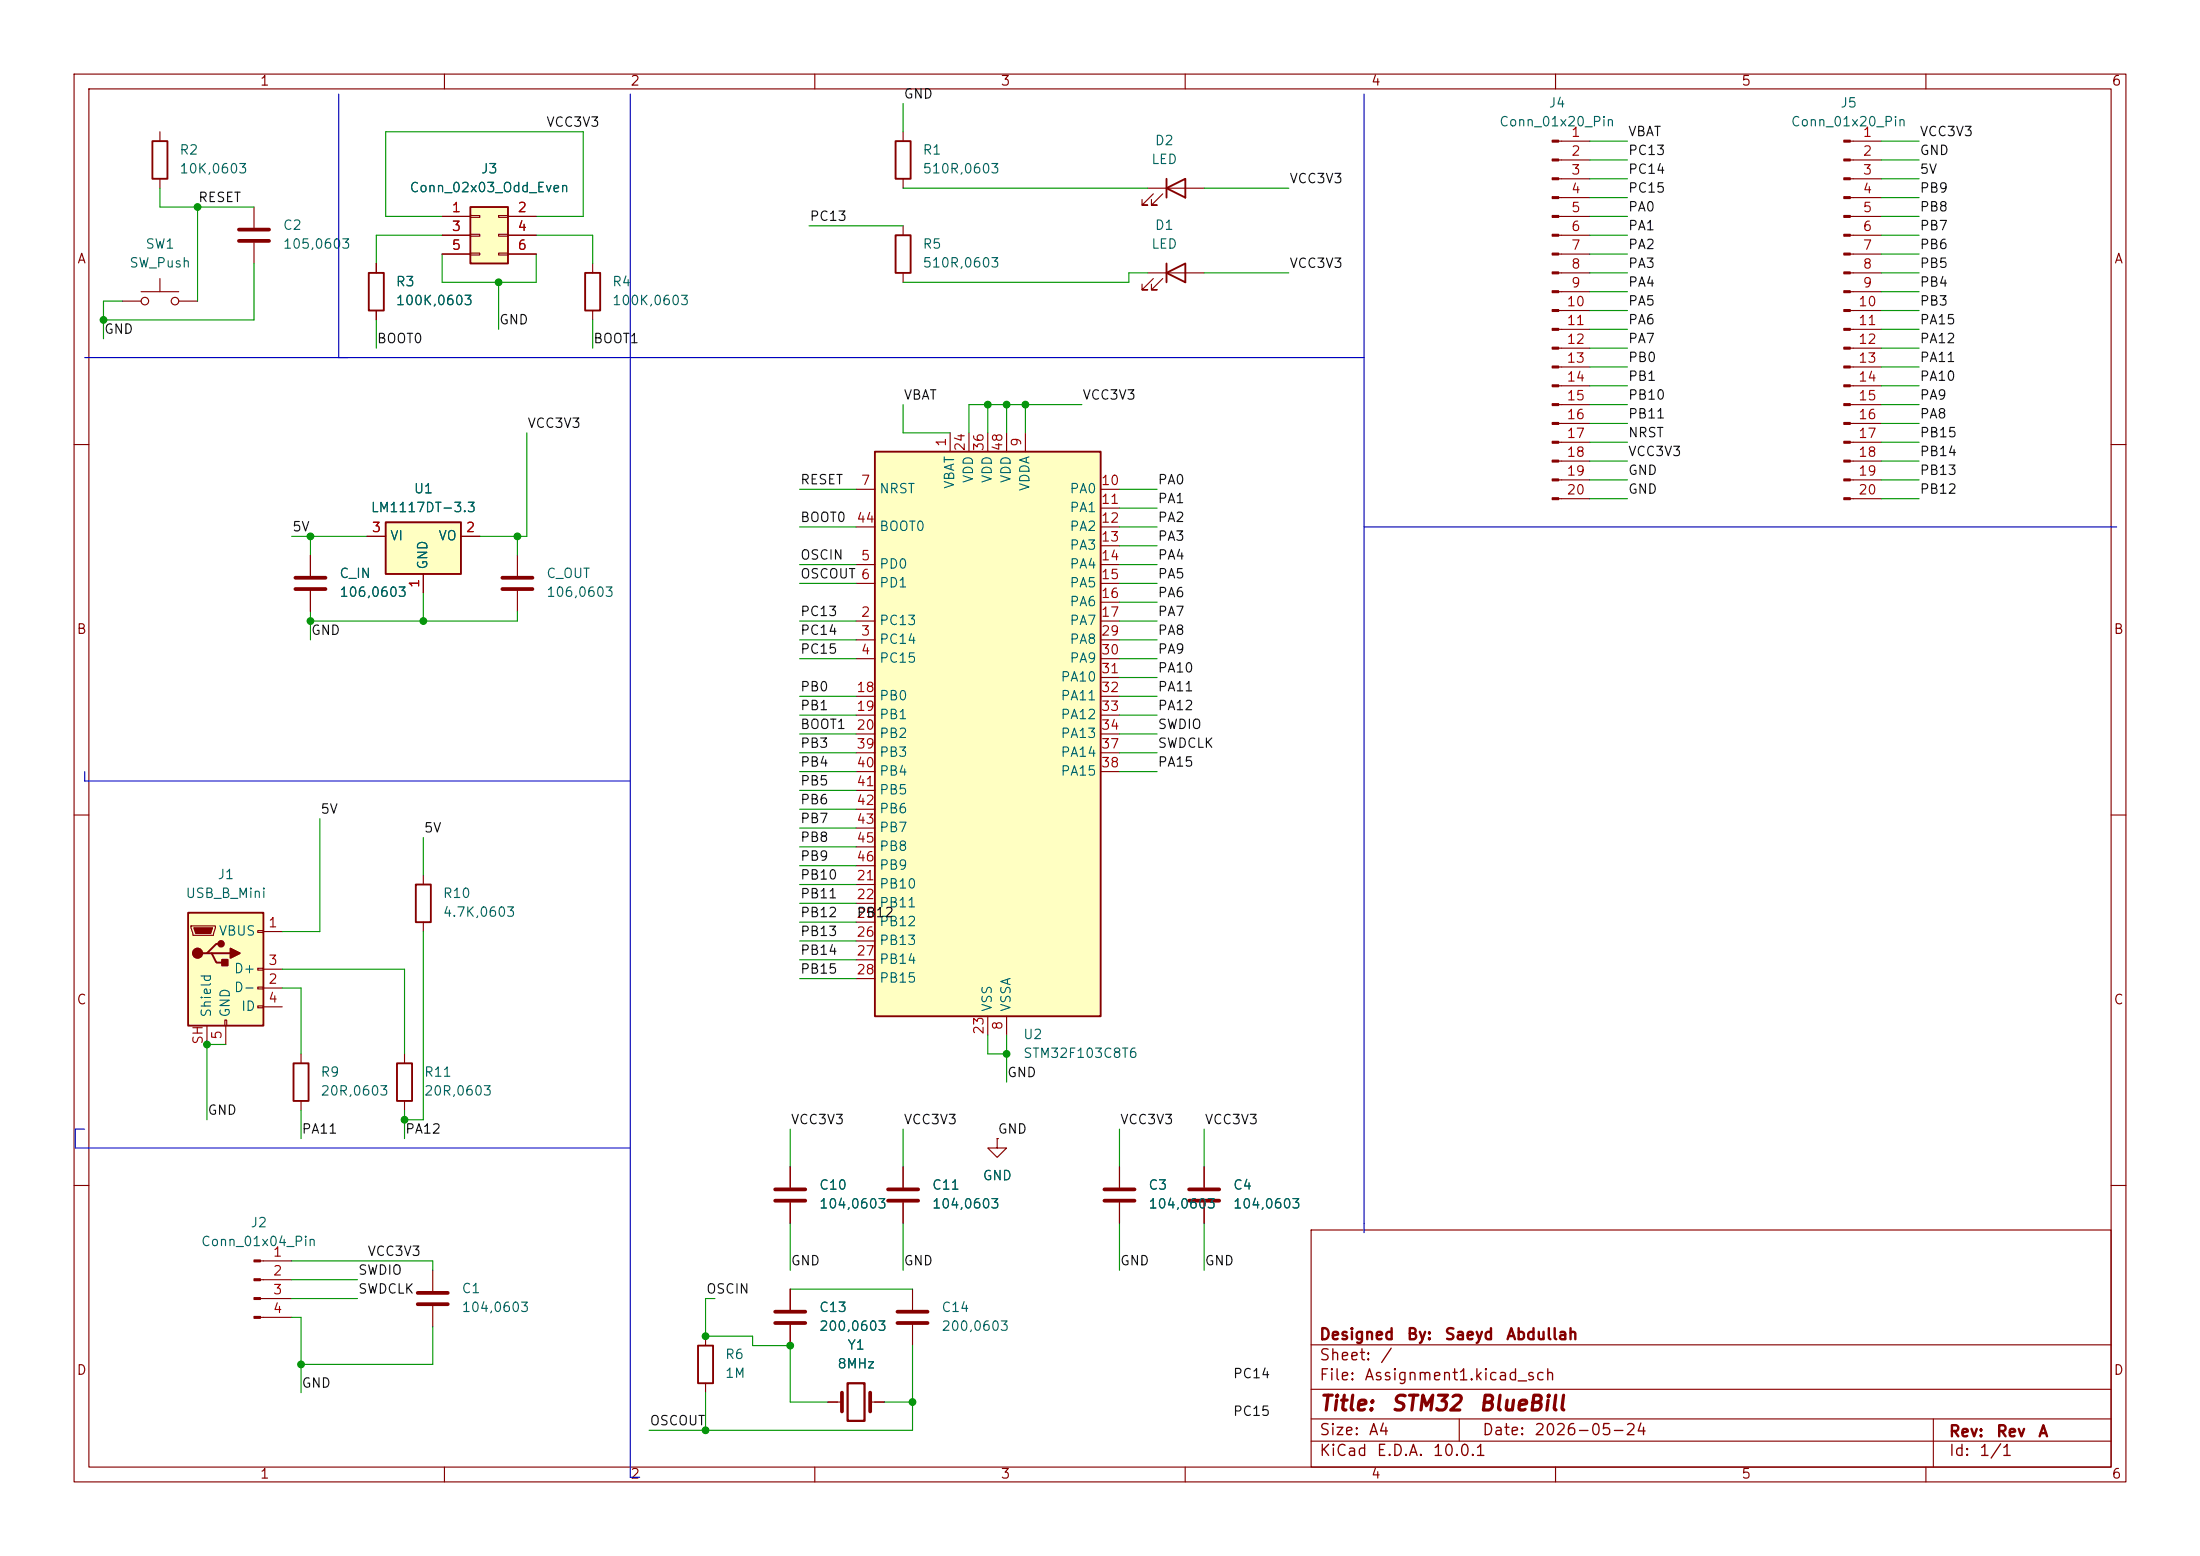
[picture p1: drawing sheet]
<svg xmlns="http://www.w3.org/2000/svg" width="297mm" height="210mm" viewBox="0 0 297 210" stroke-linecap="round" stroke-linejoin="round" font-family="sans-serif">
<g fill="none" stroke="#840000" stroke-width=".15">
<path d="M10 10h277v190h-277zM12 12h273v186h-273zM60 10v2M110 10v2M160 10v2M210 10v2M260 10v2M10 60h2M285 60h2M10 110h2M285 110h2M10 160h2"/>
<path d="M177 166h108v32h-108zM285 160h2M60 198v2M110 198v2M160 198v2M177 194.5h108M177 191.5h108M177 187.5h108M177 181.5h108M197 191.5v3M210 198v2M260 198v2"/>
<path d="M261 191.5v6.5"/>
</g>
<path d="M63.5 27.9h5.1v7.7h-5.1z" fill="#ffffc2"/>
<path d="M20.6 19.1h2v5h-2zM120.9 19.1h2v5h-2zM63.5 27.9h5.1v7.7h-5.1zM120.9 31.8h2v5h-2z" fill="none" stroke="#840000" stroke-width=".25"/>
<g fill="none" stroke="#840000" stroke-width=".15">
<path d="M21.6 17.8v1.3M121.9 17.8v1.3M21.6 24.1v1.3M34.3 27.9v2.8M34.3 32.8v2.8M59.7 29.2h3.8M59.7 31.8h3.8M59.7 34.3h3.8M63.5 29.1h1.3v.2h-1.3zM63.5 31.6h1.3v.3h-1.3zM63.5 34.2h1.3v.2h-1.3zM67.3 29.1h1.3v.2h-1.3z"/>
<path d="M67.3 31.6h1.3v.3h-1.3zM67.3 34.2h1.3v.2h-1.3zM68.6 29.2h3.8M68.6 31.8h3.8M68.6 34.3h3.8M121.9 24.1v1.3M121.9 30.5v1.3M121.9 36.8v1.3"/>
</g>
<path d="M32.3 31h4M32.3 32.5h4" fill="none" stroke="#840000" stroke-width=".51"/>
<path d="M52.1 70.5h10.1v7h-10.1z" fill="#ffffc2"/>
<path d="M49.8 36.8h2v5.1h-2zM79 36.8h2v5.1h-2zM157.5 25.4l2.5-1.3v2.6zM157.5 24.1v2.6M52.1 70.5h10.1v7h-10.1zM56.1 119.4h2.1v5.1h-2.1zM94.2 181.6h2.1v5.1h-2.1z" fill="none" stroke="#840000" stroke-width=".25"/>
<g fill="none" stroke="#840000" stroke-width=".15">
<path d="M210.4 19.1h4.2M249.8 19.1h4.2M50.8 35.6v1.2M80 35.6v1.2M154.9 25.4h7.7M155.7 26.2l-1.5 1.5h.7h-.7v-.8M157 26.2l-1.6 1.5h.8h-.8v-.8M210.4 21.6h4.2M210.4 24.1h4.2M210.4 26.7h4.2M210.4 29.2h4.2M210.4 31.8h4.2"/>
<path d="M210.4 34.3h4.2M210.4 36.8h4.2M210.4 39.4h4.2M249.8 21.6h4.2M249.8 24.1h4.2M249.8 26.7h4.2M249.8 29.2h4.2M249.8 31.8h4.2M249.8 34.3h4.2M249.8 36.8h4.2M249.8 39.4h4.2M50.8 41.9v1.3"/>
<path d="M80 41.9v1.3M210.4 41.9h4.2M210.4 44.5h4.2M210.4 47h4.2M210.4 49.5h4.2M210.4 52.1h4.2M210.4 54.6h4.2M210.4 57.2h4.2M210.4 59.7h4.2M249.8 41.9h4.2M249.8 44.5h4.2M249.8 47h4.2"/>
<path d="M249.8 49.5h4.2M249.8 52.1h4.2M249.8 54.6h4.2M249.8 57.2h4.2M249.8 59.7h4.2M41.9 74.9v2.8M41.9 79.8v2.8M49.5 72.4h2.6M57.1 77.5v2.5M62.2 72.4h2.6M69.8 74.9v2.8M69.8 79.8v2.8"/>
<path d="M210.4 62.2h4.2M210.4 64.8h4.2M210.4 67.3h4.2M249.8 62.2h4.2M249.8 64.8h4.2M249.8 67.3h4.2M57.1 118.1v1.3M57.1 124.5v1.2M106.7 157.5v2.8M121.9 157.5v2.8M134.6 153.7v1.2h1.3l-1.3 1.3-1.3-1.3h1.3M134.6 153.7h.1"/>
<path d="M35.2 170.2h4.2M35.2 172.7h4.2M35.2 175.3h4.2M35.2 177.8h4.2M106.7 162.3v2.8M106.7 174v2.8M106.7 178.8v2.8M121.9 162.3v2.8M123.2 174v2.8M123.2 178.8v2.8M95.2 180.3v1.3M95.2 186.7v1.3"/>
<path d="M111.8 189.2h1.9M117.5 189.2h1.9"/>
</g>
<g fill="none" stroke="#840000" stroke-width=".51">
<path d="M39.9 78h4M39.9 79.5h4M67.8 78h4.1M67.8 79.5h4.1M104.6 160.5h4.1M104.6 162.1h4.1M104.6 177h4.1M104.6 178.6h4.1M119.9 160.5h4.1M119.9 162.1h4.1M121.2 177h4M121.2 178.6h4"/>
<path d="M113.7 188v2.5M117.5 188v2.5"/>
</g>
<path d="M114.4 186.7h2.3v5.1h-2.3z" fill="none" stroke="#840000" stroke-width=".3"/>
<g fill="#840000" stroke="#840000" stroke-width=".15">
<path d="M34.3 170.1h.9v.2h-.9z"/>
<path d="M34.3 172.6h.9v.2h-.9z"/>
<path d="M34.3 175.1h.9v.3h-.9z"/>
<path d="M34.3 177.7h.9v.2h-.9z"/>
<path d="M248.9 18.9h.9v.3h-.9z"/>
<path d="M248.9 21.5h.9v.2h-.9z"/>
<path d="M248.9 24h.9v.3h-.9z"/>
<path d="M248.9 26.5h.9v.3h-.9z"/>
<path d="M248.9 29.1h.9v.2h-.9z"/>
<path d="M248.9 31.6h.9v.3h-.9z"/>
<path d="M248.9 34.2h.9v.2h-.9z"/>
<path d="M248.9 36.7h.9v.3h-.9z"/>
<path d="M248.9 39.2h.9v.3h-.9z"/>
<path d="M248.9 41.8h.9v.2h-.9z"/>
<path d="M248.9 44.3h.9v.3h-.9z"/>
<path d="M248.9 46.9h.9v.2h-.9z"/>
<path d="M248.9 49.4h.9v.3h-.9z"/>
<path d="M248.9 51.9h.9v.3h-.9z"/>
<path d="M248.9 54.5h.9v.2h-.9z"/>
<path d="M248.9 57h.9v.3h-.9z"/>
<path d="M248.9 59.6h.9v.2h-.9z"/>
<path d="M248.9 62.1h.9v.3h-.9z"/>
<path d="M248.9 64.6h.9v.3h-.9z"/>
<path d="M248.9 67.2h.9v.2h-.9z"/>
<path d="M209.5 18.9h.9v.3h-.9z"/>
<path d="M209.5 21.5h.9v.2h-.9z"/>
<path d="M209.5 24h.9v.3h-.9z"/>
<path d="M209.5 26.5h.9v.3h-.9z"/>
<path d="M209.5 29.1h.9v.2h-.9z"/>
<path d="M209.5 31.6h.9v.3h-.9z"/>
<path d="M209.5 34.2h.9v.2h-.9z"/>
<path d="M209.5 36.7h.9v.3h-.9z"/>
<path d="M209.5 39.2h.9v.3h-.9z"/>
<path d="M209.5 41.8h.9v.2h-.9z"/>
<path d="M209.5 44.3h.9v.3h-.9z"/>
<path d="M209.5 46.9h.9v.2h-.9z"/>
<path d="M209.5 49.4h.9v.3h-.9z"/>
<path d="M209.5 51.9h.9v.3h-.9z"/>
<path d="M209.5 54.5h.9v.2h-.9z"/>
<path d="M209.5 57h.9v.3h-.9z"/>
<path d="M209.5 59.6h.9v.2h-.9z"/>
<path d="M209.5 62.1h.9v.3h-.9z"/>
<path d="M209.5 64.6h.9v.3h-.9z"/>
<path d="M209.5 67.2h.9v.2h-.9z"/>
</g>
<path d="M25.4 123.2h10.2v15.2h-10.2z" fill="#ffffc2"/>
<path d="M157.5 36.8l2.5-1.2v2.5zM157.5 35.6v2.5M25.4 123.2h10.2v15.2h-10.2zM27.9 128.7h.7l.6 1.2h1.3M28.6 128.7h2.5M29.8 127.4h-.6l-1.3 1.3h-.6M39.6 143.5h2.1v5.1h-2.1zM53.6 143.5h2v5.1h-2z" fill="none" stroke="#840000" stroke-width=".25"/>
<g fill="none" stroke="#840000" stroke-width=".15">
<path d="M154.9 36.8h7.7M155.7 37.6l-1.5 1.5h.7h-.7v-.7M157 37.6l-1.6 1.5h.8h-.8v-.7M25.8 125h3.3v.2l-.3 1h-2.8zM27.9 138.4v2.6M30.4 137.7h.2v.7h-.2zM30.5 138.4v2.6M34.8 125.6h.8v.3h-.8zM34.8 130.7h.8v.2h-.8zM34.8 133.2h.8v.3h-.8zM34.8 135.8h.8v.2h-.8zM35.6 125.7h2.5"/>
<path d="M35.6 133.4h2.5M35.6 130.8h2.5M35.6 135.9h2.5M40.6 142.2v1.3M40.6 148.6v1.3M54.6 142.2v1.3M54.6 148.6v1.3M151.1 157.5v2.8M162.6 157.5v2.8M58.4 171.5v2.7M58.4 176.3v2.8M151.1 162.3v2.8"/>
<path d="M162.6 162.3v2.8"/>
</g>
<path d="M26.2 125.2h2.5l-.3 .8h-2z" fill="#840000" stroke="#840000" stroke-width=".15"/>
<g fill="#840000" stroke="#840000" stroke-width=".25">
<path d="M30 129.5h.7v.8h-.7z"/>
<path d="M31.1 128l1.3 .7-1.3 .6z"/>
<circle cx="26.7" cy="128.7" r=".63"/>
<circle cx="29.8" cy="127.4" r=".38"/>
</g>
<path d="M56.4 174.5h4.1M56.4 176h4.1M149.1 160.5h4.1M149.1 162.1h4.1M160.5 160.5h4.1M160.5 162.1h4.1" fill="none" stroke="#840000" stroke-width=".51"/>
<path d="M118.1 61h30.5v76.2h-30.5z" fill="#ffffc2"/>
<path d="M118.1 61h30.5v76.2h-30.5z" fill="none" stroke="#840000" stroke-width=".25"/>
<g fill="none" stroke="#840000" stroke-width=".15">
<path d="M19 39.4h5.1M21.6 37.6v1.8M50.8 35.6v1.2M59.7 29.2h3.8M59.7 31.8h3.8M59.7 34.3h3.8M68.6 29.2h3.8M68.6 31.8h3.8M68.6 34.3h3.8M16.5 40.6h2.5M24.1 40.6h2.6M50.8 41.9v1.3"/>
<path d="M128.3 58.4v2.6M130.8 58.4v2.6M133.3 58.4v2.6M135.9 58.4v2.6M138.4 58.4v2.6M41.9 74.9v2.8M41.9 79.8v2.8M49.5 72.4h2.6M57.1 77.5v2.5M62.2 72.4h2.6M115.6 76.2h2.5M115.6 78.7h2.5"/>
<path d="M115.6 66h2.5M115.6 71.1h2.5M148.6 76.2h2.5M148.6 78.7h2.5M148.6 66h2.5M148.6 68.6h2.5M148.6 71.1h2.5M148.6 73.7h2.5M115.6 83.8h2.5M115.6 86.4h2.5M115.6 88.9h2.5M115.6 94h2.5"/>
<path d="M115.6 96.5h2.5M115.6 99.1h2.5M148.6 83.8h2.5M148.6 86.4h2.5M148.6 88.9h2.5M148.6 81.3h2.5M148.6 94h2.5M148.6 96.5h2.5M148.6 99.1h2.5M148.6 91.4h2.5M115.6 119.4h2.5M115.6 101.6h2.5"/>
<path d="M115.6 104.1h2.5M115.6 106.7h2.5M115.6 109.2h2.5M115.6 111.8h2.5M115.6 114.3h2.5M115.6 116.8h2.5M148.6 101.6h2.5M148.6 104.1h2.5M115.6 121.9h2.5M115.6 124.5h2.5M115.6 127h2.5M115.6 129.5h2.5"/>
<path d="M115.6 132.1h2.5M133.3 137.2v2.5M135.9 137.2v2.5M106.7 157.5v2.8M121.9 157.5v2.8M134.6 153.7h.1M151.1 157.5v2.8M162.6 157.5v2.8M106.7 162.3v2.8M106.7 174v2.8M106.7 178.8v2.8M121.9 162.3v2.8"/>
<path d="M151.1 162.3v2.8M162.6 162.3v2.8M111.8 189.2h1.2M118.1 189.2h1.3"/>
<circle cx="19.6" cy="40.6" r=".51"/>
<circle cx="23.6" cy="40.6" r=".51"/>
</g>
<path d="M45.7 12.7v35.6M85.1 12.7v186.7h1.3M184.1 12.7v153.7M11.4 48.3h172.7M184.1 71.1h101.6M11.4 104.1v1.3h73.7M11.4 152.4h-1.2v2.5h74.9" fill="none" stroke="#0000c2" stroke-width=".15"/>
<g fill="none" stroke="#009600" stroke-width=".15">
<path d="M121.9 14v3.8M214.6 19.1h5.1M254 19.1h5.1M21.6 25.4v2.5h12.7M26.7 27.9v12.7M34.3 35.6v7.6h-20.3M59.7 31.8h-8.9v3.8M59.7 34.3v3.8h12.7v-3.8M59.7 29.2h-7.6v-11.4h26.6v11.4h-6.3M67.3 38.1v6.4M72.4 31.8h7.6v3.8M109.2 30.5h12.7"/>
<path d="M121.9 25.4h33M154.9 36.8h-2.5v1.3h-30.5M162.6 25.4h11.4M162.6 36.8h11.4M214.6 31.8h5.1M214.6 29.2h5.1M214.6 39.4h5.1M214.6 21.6h5.1M214.6 24.1h5.1M214.6 26.7h5.1M214.6 34.3h5.1M214.6 36.8h5.1"/>
<path d="M254 31.8h5.1M254 29.2h5.1M254 39.4h5.1M254 21.6h5.1M254 24.1h5.1M254 26.7h5.1M254 34.3h5.1M254 36.8h5.1M16.5 40.6h-2.5v5.1M50.8 43.2v3.8M71.1 58.4v14h-6.3M80 43.2v3.8"/>
<path d="M121.9 54.6v3.8h6.4M133.3 54.6v3.8M135.9 54.6v3.8M138.4 54.6v3.8M146 54.6h-15.2v3.8M214.6 59.7h5.1M214.6 41.9h5.1M214.6 44.5h5.1M214.6 47h5.1M214.6 49.5h5.1M214.6 52.1h5.1M214.6 54.6h5.1"/>
<path d="M214.6 57.2h5.1M254 59.7h5.1M254 41.9h5.1M254 44.5h5.1M254 47h5.1M254 49.5h5.1M254 52.1h5.1M254 54.6h5.1M254 57.2h5.1M39.4 72.4h10.1M41.9 72.4v2.5M69.8 72.4v2.5"/>
<path d="M107.9 66h7.7M107.9 71.1h7.7M107.9 76.2h7.7M107.9 78.7h7.7M151.1 66h5.1M151.1 71.1h5.1M151.1 76.2h5.1M151.1 78.7h5.1M151.1 68.6h5.1M151.1 73.7h5.1M214.6 67.3h5.1M214.6 62.2h5.1"/>
<path d="M214.6 64.8h5.1M254 67.3h5.1M254 62.2h5.1M254 64.8h5.1M41.9 82.6v3.8M57.1 80v3.8M69.8 82.6v1.2h-27.9M107.9 83.8h7.7M107.9 86.4h7.7M107.9 88.9h7.7M107.9 94h7.7M107.9 99.1h7.7"/>
<path d="M107.9 96.5h7.7M151.1 83.8h5.1M151.1 86.4h5.1M151.1 88.9h5.1M151.1 94h5.1M151.1 81.3h5.1M151.1 99.1h5.1M151.1 96.5h5.1M151.1 91.4h5.1M43.2 110.5v15.2h-5.1M57.1 113v5.1M107.9 119.4h7.7"/>
<path d="M107.9 114.3h7.7M107.9 116.8h7.7M107.9 101.6h7.7M107.9 104.1h7.7M107.9 106.7h7.7M107.9 109.2h7.7M107.9 111.8h7.7M151.1 101.6h5.1M151.1 104.1h5.1M38.1 130.8h16.5v11.4M38.1 133.4h2.5v8.8M57.1 125.7v25.4h-2.5"/>
<path d="M107.9 127h7.7M107.9 129.5h7.7M107.9 132.1h7.7M107.9 121.9h7.7M107.9 124.5h7.7M133.3 139.7v2.5h2.6M135.9 139.7v6.4M30.5 141h-2.6v10.1M40.6 149.9v3.8M54.6 149.9v3.8M106.7 152.4v5.1M121.9 152.4v5.1"/>
<path d="M151.1 152.4v5.1M162.6 152.4v5.1M39.4 177.8h1.2v10.2M39.4 170.2h19v1.3M39.4 172.7h8.9M39.4 175.3h8.9M58.4 179.1v5.1h-17.8M96.5 175.3h-1.3v5h6.4v1.3h5.1v7.6h5.1M106.7 174h16.5M106.7 165.1v6.4M121.9 165.1v6.4M151.1 165.1v6.4"/>
<path d="M162.6 165.1v6.4M95.2 188v5M119.4 189.2h3.8M123.2 181.6v11.4h-35.6"/>
</g>
<g fill="#009600" stroke="#009600" stroke-width=".14">
<circle cx="57.1" cy="83.8" r=".46"/>
<circle cx="14" cy="43.2" r=".46"/>
<circle cx="41.9" cy="83.8" r=".46"/>
<circle cx="67.3" cy="38.1" r=".46"/>
<circle cx="41.9" cy="72.4" r=".46"/>
<circle cx="54.6" cy="151.1" r=".46"/>
<circle cx="27.9" cy="141" r=".46"/>
<circle cx="40.6" cy="184.2" r=".46"/>
<circle cx="26.7" cy="27.9" r=".46"/>
<circle cx="123.2" cy="189.2" r=".46"/>
<circle cx="106.7" cy="181.6" r=".46"/>
<circle cx="95.2" cy="193" r=".46"/>
<circle cx="95.2" cy="180.3" r=".46"/>
<circle cx="69.8" cy="72.4" r=".46"/>
<circle cx="138.4" cy="54.6" r=".46"/>
<circle cx="133.3" cy="54.6" r=".46"/>
<circle cx="135.9" cy="54.6" r=".46"/>
<circle cx="135.9" cy="142.2" r=".46"/>
</g>
<g font-size="2" fill="#840000">
<text x="178" y="190.9">Title:</text>
<text x="187.7" y="190.9">STM32</text>
<text x="199.5" y="190.9">BlueBill</text>
</g>
<g font-size="1.5" fill="#840000">
<text x="178" y="184">Sheet:</text>
<text x="178" y="181.2">Designed</text>
<text x="186.2" y="184">/</text>
<text x="189.8" y="181.2">By:</text>
<text x="194.9" y="181.2">Saeyd</text>
<text x="203.2" y="181.2">Abdullah</text>
<text x="178" y="186.7">File:</text>
<text x="184.1" y="186.7">Assignment1.kicad_sch</text>
<text x="178" y="196.9">KiCad</text>
<text x="178" y="194.1">Size:</text>
<text x="184.7" y="194.1">A4</text>
<text x="185.7" y="196.9">E.D.A.</text>
<text x="193.3" y="196.9">10.0.1</text>
<text x="200" y="194.1">Date:</text>
<text x="207" y="194.1">2026-05-24</text>
<text x="263" y="194.3">Rev:</text>
<text x="263" y="196.9">Id:</text>
<text x="267.1" y="196.9">1/1</text>
<text x="269.4" y="194.3">Rev</text>
<text x="275.1" y="194.3">A</text>
</g>
<g font-size="1.3" fill="#840000">
<text x="35" y="11.9">1</text>
<text x="85" y="11.9">2</text>
<text x="135" y="11.9">3</text>
<text x="185" y="11.9">4</text>
<text x="235" y="11.9">5</text>
<text x="285" y="11.9">6</text>
<text x="10.3" y="35.9">A</text>
<text x="285.3" y="35.9">A</text>
<text x="10.3" y="85.9">B</text>
<text x="285.3" y="85.9">B</text>
<text x="10.3" y="135.9">C</text>
<text x="285.3" y="135.9">C</text>
<text x="10.3" y="185.9">D</text>
<text x="285.3" y="185.9">D</text>
<text x="35" y="199.9">1</text>
<text x="85" y="199.9">2</text>
<text x="135" y="199.9">3</text>
<text x="185" y="199.9">4</text>
<text x="235" y="199.9">5</text>
<text x="285" y="199.9">6</text>
</g>
<g font-size="1.3" fill="#0f0f0f">
<text x="73.7" y="17.4">VCC3V3</text>
<text x="121.9" y="13.6">GND</text>
<text x="219.7" y="18.7">VBAT</text>
<text x="219.7" y="21.2">PC13</text>
<text x="219.7" y="23.8">PC14</text>
<text x="259.1" y="18.7">VCC3V3</text>
<text x="259.1" y="21.2">GND</text>
<text x="259.1" y="23.8">5V</text>
<text x="26.7" y="27.6">RESET</text>
<text x="174" y="25.1">VCC3V3</text>
<text x="219.7" y="28.9">PA0</text>
<text x="219.7" y="26.3">PC15</text>
<text x="259.1" y="26.3">PB9</text>
<text x="259.1" y="28.9">PB8</text>
<text x="109.2" y="30.1">PC13</text>
<text x="219.7" y="31.4">PA1</text>
<text x="219.7" y="33.9">PA2</text>
<text x="259.1" y="31.4">PB7</text>
<text x="259.1" y="33.9">PB6</text>
<text x="174" y="36.5">VCC3V3</text>
<text x="219.7" y="41.6">PA5</text>
<text x="219.7" y="36.5">PA3</text>
<text x="219.7" y="39">PA4</text>
<text x="259.1" y="36.5">PB5</text>
<text x="259.1" y="41.6">PB3</text>
<text x="259.1" y="39">PB4</text>
<text x="14" y="45.4">GND</text>
<text x="50.8" y="46.6">BOOT0</text>
<text x="67.3" y="44.1">GND</text>
<text x="80" y="46.6">BOOT1</text>
<text x="219.7" y="46.6">PA7</text>
<text x="219.7" y="44.1">PA6</text>
<text x="259.1" y="44.1">PA15</text>
<text x="259.1" y="46.6">PA12</text>
<text x="219.7" y="49.2">PB0</text>
<text x="219.7" y="51.7">PB1</text>
<text x="259.1" y="49.2">PA11</text>
<text x="259.1" y="51.7">PA10</text>
<text x="71.1" y="58.1">VCC3V3</text>
<text x="121.9" y="54.3">VBAT</text>
<text x="146" y="54.3">VCC3V3</text>
<text x="219.7" y="54.3">PB10</text>
<text x="219.7" y="56.8">PB11</text>
<text x="219.7" y="59.3">NRST</text>
<text x="259.1" y="59.3">PB15</text>
<text x="259.1" y="54.3">PA9</text>
<text x="259.1" y="56.8">PA8</text>
<text x="107.9" y="65.7">RESET</text>
<text x="156.2" y="65.7">PA0</text>
<text x="219.7" y="61.9">VCC3V3</text>
<text x="219.7" y="64.4">GND</text>
<text x="259.1" y="61.9">PB14</text>
<text x="259.1" y="64.4">PB13</text>
<text x="107.9" y="70.8">BOOT0</text>
<text x="156.2" y="68.2">PA1</text>
<text x="156.2" y="70.8">PA2</text>
<text x="219.7" y="67">GND</text>
<text x="259.1" y="67">PB12</text>
<text x="39.4" y="72">5V</text>
<text x="107.9" y="75.9">OSCIN</text>
<text x="156.2" y="73.3">PA3</text>
<text x="156.2" y="75.9">PA4</text>
<text x="107.9" y="83.5">PC13</text>
<text x="107.9" y="78.4">OSCOUT 6</text>
<text x="156.2" y="78.4">PA5</text>
<text x="156.2" y="80.9">PA6</text>
<text x="156.2" y="83.5">PA7</text>
<text x="41.9" y="86">GND</text>
<text x="107.9" y="86">PC14</text>
<text x="107.9" y="88.6">PC15</text>
<text x="156.2" y="86">PA8</text>
<text x="156.2" y="88.6">PA9</text>
<text x="107.9" y="93.6">PB0</text>
<text x="156.2" y="91.1">PA10</text>
<text x="156.2" y="93.6">PA11</text>
<text x="107.9" y="96.2">PB1</text>
<text x="107.9" y="98.7">BOOT1</text>
<text x="107.9" y="101.3">PB3</text>
<text x="156.2" y="96.2">PA12</text>
<text x="156.2" y="98.7">SWDIO</text>
<text x="156.2" y="101.3">SWDCLK</text>
<text x="107.9" y="103.8">PB4</text>
<text x="107.9" y="106.3">PB5</text>
<text x="156.2" y="103.8">PA15</text>
<text x="43.2" y="110.1">5V</text>
<text x="57.1" y="112.7">5V</text>
<text x="107.9" y="114">PB8</text>
<text x="107.9" y="111.4">PB7</text>
<text x="107.9" y="108.9">PB6</text>
<text x="107.9" y="119">PB10</text>
<text x="107.9" y="116.5">PB9</text>
<text x="107.9" y="121.6">PB11</text>
<text x="107.9" y="124.1">PB12</text>
<text x="115.6" y="124.1">PB12</text>
<text x="107.9" y="126.7">PB13</text>
<text x="107.9" y="129.2">PB14</text>
<text x="107.9" y="131.7">PB15</text>
<text x="135.9" y="145.7">GND</text>
<text x="27.9" y="150.8">GND</text>
<text x="40.6" y="153.3">PA11</text>
<text x="54.6" y="153.3">PA12</text>
<text x="106.7" y="152.1">VCC3V3</text>
<text x="121.9" y="152.1">VCC3V3</text>
<text x="134.6" y="153.3">GND</text>
<text x="151.1" y="152.1">VCC3V3</text>
<text x="162.6" y="152.1">VCC3V3</text>
<text x="48.3" y="172.4">SWDIO</text>
<text x="49.5" y="169.8">VCC3V3</text>
<text x="106.7" y="171.1">GND</text>
<text x="121.9" y="171.1">GND</text>
<text x="151.1" y="171.1">GND</text>
<text x="162.6" y="171.1">GND</text>
<text x="48.3" y="174.9">SWDCLK</text>
<text x="95.2" y="174.9">OSCIN</text>
<text x="40.6" y="187.6">GND</text>
<text x="166.4" y="191.4">PC15</text>
<text x="166.4" y="186.3">PC14</text>
<text x="87.6" y="192.7">OSCOUT</text>
</g>
<g font-size="1.3" fill="#006464">
<text x="202.3" y="17.4">Conn_01x20_Pin</text>
<text x="209" y="14.8">J4</text>
<text x="241.7" y="17.4">Conn_01x20_Pin</text>
<text x="248.4" y="14.8">J5</text>
<text x="24.1" y="21.2">R2</text>
<text x="24.1" y="23.7">10K,0603</text>
<text x="64.8" y="23.7">J3</text>
<text x="124.5" y="21.2">R1</text>
<text x="124.5" y="23.7">510R,0603</text>
<text x="155.3" y="22.5">LED</text>
<text x="155.8" y="19.9">D2</text>
<text x="55.2" y="26.3">Conn_02x03_Odd_Even</text>
<text x="19.6" y="33.9">SW1</text>
<text x="38.1" y="31.3">C2</text>
<text x="38.1" y="33.9">105,0603</text>
<text x="124.5" y="33.9">R5</text>
<text x="155.3" y="33.9">LED</text>
<text x="155.8" y="31.3">D1</text>
<text x="17.4" y="36.4">SW_Push</text>
<text x="53.3" y="39">R3</text>
<text x="53.3" y="41.5">100K,0603</text>
<text x="82.6" y="39">R4</text>
<text x="82.6" y="41.5">100K,0603</text>
<text x="124.5" y="36.4">510R,0603</text>
<text x="131.7" y="65.3" transform="rotate(-90 131.7 65.3)">VDD</text>
<text x="134.2" y="65.3" transform="rotate(-90 134.2 65.3)">VDD</text>
<text x="136.8" y="65.3" transform="rotate(-90 136.8 65.3)">VDD</text>
<text x="50" y="69.4">LM1117DT-3.3</text>
<text x="55.8" y="66.9">U1</text>
<text x="118.6" y="66.9">NRST</text>
<text x="118.6" y="72">BOOT0</text>
<text x="129.1" y="66.1" transform="rotate(-90 129.1 66.1)">VBAT</text>
<text x="139.3" y="66.4" transform="rotate(-90 139.3 66.4)">VDDA</text>
<text x="144.3" y="66.9">PA0</text>
<text x="144.3" y="69.4">PA1</text>
<text x="144.3" y="72">PA2</text>
<text x="52.6" y="73.3">VI</text>
<text x="58" y="77" transform="rotate(-90 58 77)">GND</text>
<text x="59.1" y="73.3">VO</text>
<text x="118.6" y="77.1">PD0</text>
<text x="144.3" y="74.5">PA3</text>
<text x="144.3" y="77.1">PA4</text>
<text x="45.7" y="78.3">C_IN</text>
<text x="45.7" y="80.9">106,0603</text>
<text x="73.7" y="80.9">106,0603</text>
<text x="73.7" y="78.3">C_OUT</text>
<text x="118.6" y="79.6">PD1</text>
<text x="144.3" y="79.6">PA5</text>
<text x="144.3" y="82.1">PA6</text>
<text x="118.6" y="84.7">PC13</text>
<text x="118.6" y="87.2">PC14</text>
<text x="118.6" y="89.8">PC15</text>
<text x="144.3" y="84.7">PA7</text>
<text x="144.3" y="87.2">PA8</text>
<text x="144.3" y="89.8">PA9</text>
<text x="118.6" y="94.8">PB0</text>
<text x="143.1" y="92.3">PA10</text>
<text x="143.1" y="94.8">PA11</text>
<text x="118.6" y="97.4">PB1</text>
<text x="118.6" y="99.9">PB2</text>
<text x="143.1" y="97.4">PA12</text>
<text x="143.1" y="99.9">PA13</text>
<text x="118.6" y="102.5">PB3</text>
<text x="118.6" y="105">PB4</text>
<text x="118.6" y="107.5">PB5</text>
<text x="143.1" y="102.5">PA14</text>
<text x="143.1" y="105">PA15</text>
<text x="118.6" y="110.1">PB6</text>
<text x="118.6" y="112.6">PB7</text>
<text x="29.3" y="119">J1</text>
<text x="118.6" y="115.2">PB8</text>
<text x="118.6" y="117.7">PB9</text>
<text x="25" y="121.5">USB_B_Mini</text>
<text x="59.7" y="121.5">R10</text>
<text x="59.7" y="124.1">4.7K,0603</text>
<text x="118.6" y="120.2">PB10</text>
<text x="118.6" y="122.8">PB11</text>
<text x="118.6" y="125.3">PB12</text>
<text x="29.4" y="126.6">VBUS</text>
<text x="31.5" y="131.7">D+</text>
<text x="118.6" y="127.9">PB13</text>
<text x="118.6" y="130.4">PB14</text>
<text x="28.8" y="137.4" transform="rotate(-90 28.8 137.4)">Shield</text>
<text x="31.3" y="137.4" transform="rotate(-90 31.3 137.4)">GND</text>
<text x="31.5" y="134.2">D-</text>
<text x="32.5" y="136.8">ID</text>
<text x="118.6" y="132.9">PB15</text>
<text x="134.2" y="136.7" transform="rotate(-90 134.2 136.7)">VSS</text>
<text x="136.8" y="136.7" transform="rotate(-90 136.8 136.7)">VSSA</text>
<text x="138" y="140.6">U2</text>
<text x="138" y="143.1">STM32F103C8T6</text>
<text x="43.2" y="145.6">R9</text>
<text x="43.2" y="148.2">20R,0603</text>
<text x="57.2" y="145.6">R11</text>
<text x="57.2" y="148.2">20R,0603</text>
<text x="110.5" y="160.9">C10</text>
<text x="125.7" y="160.9">C11</text>
<text x="132.6" y="159.6">GND</text>
<text x="154.9" y="160.9">C3</text>
<text x="166.4" y="160.9">C4</text>
<text x="33.7" y="166">J2</text>
<text x="110.5" y="163.4">104,0603</text>
<text x="125.7" y="163.4">104,0603</text>
<text x="154.9" y="163.4">104,0603</text>
<text x="166.4" y="163.4">104,0603</text>
<text x="27.1" y="168.5">Conn_01x04_Pin</text>
<text x="62.2" y="174.9">C1</text>
<text x="62.2" y="177.4">104,0603</text>
<text x="110.5" y="179.9">200,0603</text>
<text x="110.5" y="177.4">C13</text>
<text x="127" y="179.9">200,0603</text>
<text x="127" y="177.4">C14</text>
<text x="97.8" y="183.7">R6</text>
<text x="113" y="185">8MHz</text>
<text x="114.3" y="182.5">Y1</text>
<text x="97.8" y="186.3">1M</text>
</g>
<g font-size="1.3" fill="#a90000">
<text x="212" y="18.8">1</text>
<text x="212" y="21.3">2</text>
<text x="212" y="23.9">3</text>
<text x="251.4" y="18.8">1</text>
<text x="251.4" y="21.3">2</text>
<text x="251.4" y="23.9">3</text>
<text x="60.9" y="29">1</text>
<text x="69.8" y="29">2</text>
<text x="212" y="26.4">4</text>
<text x="212" y="29">5</text>
<text x="251.4" y="26.4">4</text>
<text x="251.4" y="29">5</text>
<text x="60.9" y="31.5">3</text>
<text x="60.9" y="34">5</text>
<text x="69.8" y="31.5">4</text>
<text x="69.8" y="34">6</text>
<text x="212" y="31.5">6</text>
<text x="212" y="34">7</text>
<text x="251.4" y="31.5">6</text>
<text x="251.4" y="34">7</text>
<text x="211.4" y="41.7">10</text>
<text x="212" y="36.6">8</text>
<text x="212" y="39.1">9</text>
<text x="250.8" y="41.7">10</text>
<text x="251.4" y="36.6">8</text>
<text x="251.4" y="39.1">9</text>
<text x="211.4" y="44.2">11</text>
<text x="211.4" y="46.7">12</text>
<text x="250.8" y="44.2">11</text>
<text x="250.8" y="46.7">12</text>
<text x="211.4" y="49.3">13</text>
<text x="211.4" y="51.8">14</text>
<text x="250.8" y="49.3">13</text>
<text x="250.8" y="51.8">14</text>
<text x="211.4" y="54.4">15</text>
<text x="211.4" y="56.9">16</text>
<text x="211.4" y="59.4">17</text>
<text x="250.8" y="54.4">15</text>
<text x="250.8" y="56.9">16</text>
<text x="250.8" y="59.4">17</text>
<text x="116.1" y="65.8">7</text>
<text x="128" y="60.4" transform="rotate(-90 128 60.4)">1</text>
<text x="130.6" y="61" transform="rotate(-90 130.6 61)">24</text>
<text x="133.1" y="61" transform="rotate(-90 133.1 61)">36</text>
<text x="135.6" y="61" transform="rotate(-90 135.6 61)">48</text>
<text x="138.2" y="60.4" transform="rotate(-90 138.2 60.4)">9</text>
<text x="148.5" y="65.8">10</text>
<text x="211.4" y="62">18</text>
<text x="211.4" y="64.5">19</text>
<text x="250.8" y="62">18</text>
<text x="250.8" y="64.5">19</text>
<text x="115.5" y="70.9">44</text>
<text x="148.5" y="68.3">11</text>
<text x="148.5" y="70.9">12</text>
<text x="211.4" y="67.1">20</text>
<text x="250.8" y="67.1">20</text>
<text x="50.1" y="72.1">3</text>
<text x="62.8" y="72.1">2</text>
<text x="116.1" y="75.9">5</text>
<text x="148.5" y="73.4">13</text>
<text x="148.5" y="75.9">14</text>
<text x="56.9" y="79.4" transform="rotate(-90 56.9 79.4)">1</text>
<text x="116.1" y="83.6">2</text>
<text x="148.5" y="78.5">15</text>
<text x="148.5" y="81">16</text>
<text x="148.5" y="83.6">17</text>
<text x="116.1" y="86.1">3</text>
<text x="116.1" y="88.6">4</text>
<text x="148.5" y="86.1">29</text>
<text x="148.5" y="88.6">30</text>
<text x="115.5" y="93.7">18</text>
<text x="148.5" y="91.2">31</text>
<text x="148.5" y="93.7">32</text>
<text x="115.5" y="96.3">19</text>
<text x="115.5" y="98.8">20</text>
<text x="115.5" y="101.3">39</text>
<text x="148.5" y="96.3">33</text>
<text x="148.5" y="98.8">34</text>
<text x="148.5" y="101.3">37</text>
<text x="115.5" y="103.9">40</text>
<text x="115.5" y="106.4">41</text>
<text x="148.5" y="103.9">38</text>
<text x="115.5" y="109">42</text>
<text x="115.5" y="111.5">43</text>
<text x="115.5" y="119.1">21</text>
<text x="115.5" y="114">45</text>
<text x="115.5" y="116.6">46</text>
<text x="36.1" y="125.5">1</text>
<text x="115.5" y="121.7">22</text>
<text x="115.5" y="124.2">25</text>
<text x="36.1" y="130.6">3</text>
<text x="115.5" y="126.7">26</text>
<text x="115.5" y="129.3">27</text>
<text x="115.5" y="131.8">28</text>
<text x="36.1" y="133.1">2</text>
<text x="36.1" y="135.6">4</text>
<text x="27.7" y="141.1" transform="rotate(-90 27.7 141.1)">SH</text>
<text x="30.2" y="140.4" transform="rotate(-90 30.2 140.4)">5</text>
<text x="133.1" y="139.7" transform="rotate(-90 133.1 139.7)">23</text>
<text x="135.6" y="139.1" transform="rotate(-90 135.6 139.1)">8</text>
<text x="36.8" y="169.9">1</text>
<text x="36.8" y="172.5">2</text>
<text x="36.8" y="175">3</text>
<text x="36.8" y="177.5">4</text>
</g>
</svg>
